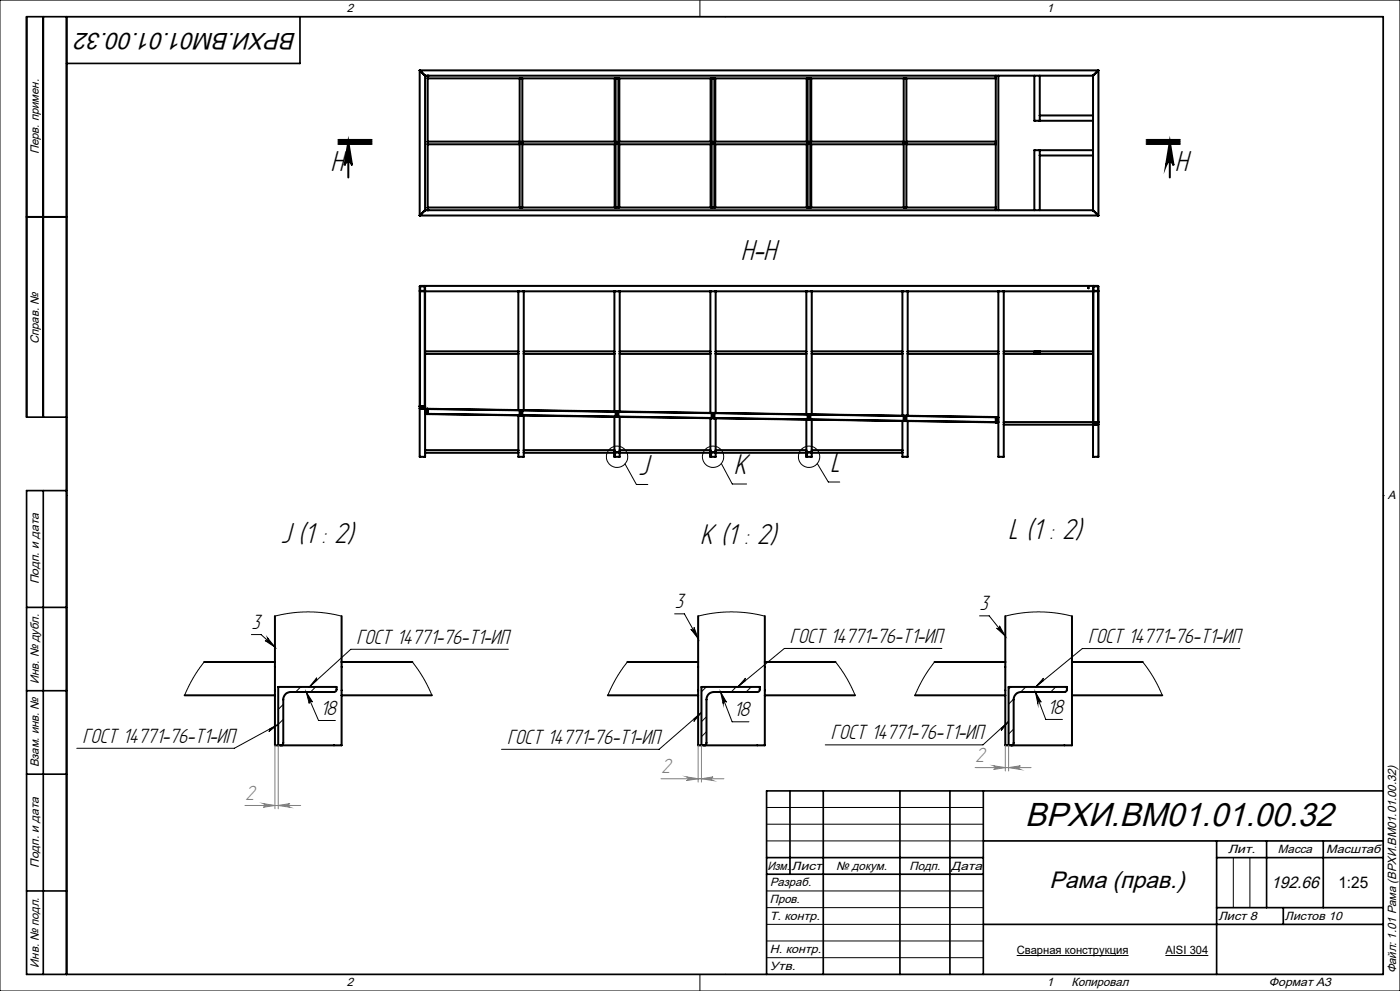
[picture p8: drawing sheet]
<svg xmlns="http://www.w3.org/2000/svg" width="420mm" height="297mm" viewBox="0 0 420 297" stroke-linecap="round" stroke-linejoin="round" font-family="sans-serif">
<g fill="none" stroke="#000" stroke-width=".6">
<path d="M125.9 21.1l.2 .2M125.9 21.1v43.5M125.9 21.1h203.6M126.1 21.3l1.3 1.2M127.4 22.5l.1 .2M127.5 22.7v40.3M127.5 22.7h200.4M128.3 22.7v.8M128.3 22.7h.1M128.3 23.5v18.9M128.3 23.5h27.6M155.9 23.5v18.9"/>
<path d="M155.9 23.5h.8M156.7 23.5h28.8M156.7 23.5v38.7M184.4 23.5v18.9M184.7 23.5v18.9M185.5 23.5v38.7M185.5 23.5h28M185.8 23.5v18.9M213.2 23.5v18.9M213.5 23.5h.8M213.5 23.5v18.9M214.3 23.5v38.7"/>
<path d="M214.3 23.5h28M214.6 23.5v18.9M242 23.5v18.9M242.3 23.5v18.9M242.3 23.5h.8M243.1 23.5v38.7M243.1 23.5h28M243.4 23.5v18.9M271.1 23.5h.8M271.1 23.5v18.9M271.9 23.5h26.8M271.9 23.5v38.7"/>
<path d="M298.7 22.7v.8M298.7 23.5v18.9M299.5 22.7v40.3M310.3 22.7v13.5h1.6M311.9 34.6v1.6M311.9 36.2h16M311.9 22.7v11.9M311.9 34.6h16M327.9 22.7v40.3M328.1 22.5l-.2 .2M329.4 21.3l-1.3 1.2M329.5 21.1l-.1 .2"/>
<path d="M329.5 21.1v43.5M101.5 43.1h10zM101.5 42.5h10M101.5 41.9h10M104.5 42.6v10.6M128.3 42.4v.8M128.3 42.4h27.6M128.3 43.2v19M128.3 43.2h27.6M155.9 43.2v19M155.9 42.4v.8M156.7 42.5l28-.1v.8h-28"/>
<path d="M184.4 43.2v19M184.7 43.2v19M185.5 43.2h28M185.8 43.2v19M213.2 43.2v19M213.5 42.4l-28 .1M213.5 42.4v.8M213.5 43.2v19M214.3 43.2h28M214.6 43.2v19M242 43.2v19M242.3 43.2v19"/>
<path d="M242.3 42.4l-28 .1M242.3 42.4v.8M243.1 43.2h28M243.4 43.2v19M271.1 42.4l-28 .1M271.1 42.4v.8M271.1 43.2v19M271.9 43.2h26.8M298.7 42.4l-26.8 .1M298.7 42.4v.8M298.7 43.2v19M311.9 45h-1.6v18"/>
<path d="M311.9 45v1.6M311.9 46.6v16.4M311.9 45h16M311.9 46.6h16M344 42.5h10M344 41.9h10M344 43.1h10M350.9 42.6v10.6M8 65h12M125.9 64.6h203.6M126.1 64.4l-.2 .2M127.5 63l-1.4 1.4"/>
<path d="M127.5 63h200.4M128.3 62.2v.8M128.3 63h.1M128.3 62.2h27.6M155.9 62.2h.8M156.7 62.2h28.8M185.5 62.2h28M213.5 62.2h.8M214.3 62.2h28M242.3 62.2h.8M243.1 62.2h28M271.1 62.2h.8"/>
<path d="M271.9 62.2h26.8M298.7 62.2v.8M327.9 63l.2 .2M328.1 63.2l1.3 1.2M329.4 64.4l.1 .2M126 87.3l-.1 34.5M126 85.8h1.4v1.4h-1.4zM126.1 87.3l-.2-.2 .1-1.4h203.4l.1 1.4-.1 .2M127.4 85.7l.1 .1v1.3l-.1 .2M127.4 87.3h.1M127.4 87.3v34.4M127.5 87.3v47.6"/>
<path d="M155.5 87.3h-29.6v49.6h1.6v-1.2M155.5 87.3h1.6M155.5 87.3v18M157.1 87.3h27.2M157.1 87.3v18M184.3 87.3h1.6M184.3 87.3v18M185.9 87.3h27.2M185.9 87.3v18M213.1 87.3h1.6M213.1 87.3v18M214.7 87.3h27.2"/>
<path d="M214.7 87.3v18M241.9 87.3h1.6M241.9 87.3v18M243.5 87.3h27.2M243.5 87.3v18M270.7 87.3h1.6M270.7 87.3v18M272.3 87.3h27.2M272.3 87.3v18M299.5 87.3h1.6M299.5 87.3v18M301.1 87.3h28.4v49.6h-1.6v-9.6"/>
<path d="M301.1 87.3v18M327.9 87.3v39.3M328 85.8h1.4v1.4h-1.4zM328.1 85.7l-.2 .1v1.3l.2 .2-.1 39.2M329.4 87.3h.1M329.4 87.3v39.2M127.5 106.1h28M127.5 105.3h28M155.5 105.3v.8M155.5 106.1v16.8M157.1 105.3v.8M157.1 106.1v16.8"/>
<path d="M157.1 106.1h27.2M157.1 105.3h27.2M184.3 105.3v.8M184.3 106.1v17.2M185.9 105.3v.8M185.9 106.1v17.2M185.9 106.1h27.2M185.9 105.3h27.2M213.1 105.3v.8M213.1 106.1v17.7M214.7 105.3v.8M214.7 106.1v17.7"/>
<path d="M214.7 106.1h27.2M214.7 105.3h27.2M241.9 105.3v.8M241.9 106.1v18.1M243.5 105.3v.8M243.5 106.1v18.1M243.5 106.1h27.2M243.5 105.3h27.2M270.7 105.3v.8M270.7 106.1v18.5M272.3 105.3v.8M272.3 106.1v18.5"/>
<path d="M272.3 106.1h27.2M272.3 105.3h27.2M299.5 106.1v30.8h1.6v-9.6M299.5 105.3v.8M301.1 105.3v.8M301.1 106.1v20.4M301.1 106.1h26.8M301.1 105.3h26.8M310.4 106h.1M310.4 105.4h.1M310.4 105.4v.6M310.4 105.3v.8"/>
<path d="M310.4 105.4h1.4v.6h-1.4M311.8 105.3l.1 .1M311.9 106l-.1 .1M311.9 106v.1M311.9 105.3v.1M311.9 105.4v.6M125.9 122.4h1.6M125.9 121.7h1.6M127.4 121.7l.1 .1M127.4 121.8h-1.4v.6h1.4M127.4 122.4h.1M127.4 121.7h.1"/>
<path d="M127.4 121.8h.1M127.4 121.8v.6M127.5 122.6h.8M127.5 124l28.4 .4M127.5 134.9v.8M127.5 135.7h28M127.5 134.9h28M127.6 122.6h.6v1.4h-.6zM128.3 122.5v1.6l27.6 .4M128.3 122.5l27.6 .4M128.3 122.6l27.6 .4M155.5 135.7v1.2h1.6v-1.2"/>
<path d="M155.5 134.9v.8M155.5 124.5v10.4M155.9 124.4l.1 .1M155.9 124.4h.1M155.9 124.4v.1M155.9 124.5h.1M155.9 123h.1M155.9 122.9v.1M155.9 122.9h.8M155.9 123v1.4M156 123h.6v1.4h-.6zM156 124.5h.6"/>
<path d="M156 122.9l-.1 .1M156.6 124.5h.1M156.6 122.9l28.1 .5M156.7 124.4l-.1 .1M156.7 122.9v1.6M156.7 124.4l28 .4M156.7 124.5l28 .4M156.7 122.9l28 .4M157.1 134.9v.8M157.1 124.5v10.4M157.1 135.7h27.2M157.1 134.9h27.2"/>
<path d="M184.3 135.7l.1 1.2M184.3 134.9v.8M184.3 124.9v10M184.5 136.9h.1M184.7 124.8h.1M184.7 124.8l.1 .1M184.7 124.8v.1M184.7 124.9h.1M184.7 123.4h.1M184.7 123.3v.1M184.7 123.3h.8M184.7 123.4v1.4"/>
<path d="M184.8 123.3l-.1 .1M184.8 123.4h.6v1.4h-.6zM184.8 124.9l.6 .1M185.4 123.3l.1 .2M185.4 123.4v.1M185.4 125h.1M185.5 124.8h.1M185.5 124.8l-.1 .2M185.5 124.8l28 .5M185.5 125l28 .3M185.5 124.8v.2M185.5 123.4v.1"/>
<path d="M185.5 123.3v.1M185.5 123.3l28 .5M185.5 123.4l28 .4M185.5 123.5v1.3M185.7 135.6l-1.2 .1v1.1M185.7 135.6h.1M185.8 135.6l-1.4-.1v1.4M185.9 135.7v1.2h-1.5M185.9 134.9v.8M185.9 125v9.9M185.9 134.9h27.2M213.1 136.9h.1"/>
<path d="M213.1 135.6l-27.2 .1M213.1 134.9l.1 2M213.1 125.3v9.6M213.2 135.5h1.4l-1.3 .2v1.1M213.3 136.9h.1M213.5 125.2v.1M213.5 123.8v.1M213.5 125.2l.1 .1M213.5 123.8v1.5M213.5 123.8h.8M213.5 125.3h.1M213.6 125.2v-1.4l.6 .1v1.3"/>
<path d="M213.6 125.2h.1M213.6 125.3l.6 .1M213.6 125.3h.6M213.6 123.8l-.1 .1M214.2 125.3h.1M214.2 125.4h.1M214.2 123.8l28.1 .4M214.3 125.3l28 .4M214.3 125.4l28 .4M214.3 125.3v.1M214.3 125.2l-.1 .2M214.3 125.2v.1"/>
<path d="M214.3 123.8v1.4M214.3 123.8l28 .4M214.7 135.7v1.2h-1.5M214.7 134.9v.8M214.7 125.4v9.5M214.7 135.7h27.2M214.7 134.9h27.2M241.9 135.7l.1 1.2M241.9 134.9v.8M241.9 125.8v9.1M242 136.9h.1M242.1 136.8l-.1 .1"/>
<path d="M242.3 125.7l.1 .1M242.3 125.7h.1M242.3 125.7v.1M242.3 125.8h.8M242.3 124.2v.1M242.3 124.2h.1M242.3 124.2h.8M242.3 124.3v1.4M242.4 124.2h.1M242.4 124.3v1.4M242.4 124.2l-.1 .1M242.4 124.2h.6"/>
<path d="M243 125.8l28.1 .3M243 124.2l28.3 .4M243 124.2v.1M243 124.3v1.4h-.6M243.1 124.2v1.6M243.1 124.2l28 .4M243.1 125.8l28 .4M243.3 135.6h.1M243.3 135.6h-1.1l-.1 1.2M243.4 135.6l-1.4-.1v1.4M243.5 135.7v1.2h-1.5M243.5 134.9v.8"/>
<path d="M243.5 125.8v9.1M243.5 135.7h27.2M243.5 134.9h27.2M270.7 134.9v.8M270.7 126.2v8.7M271.1 124.6v1.6M271.1 124.6h.8M271.1 126.2h.8M271.8 124.6l.1 .1M271.9 126.1h.1M271.9 126.1v-1.4h-.7l-.1 1.4M271.9 126.1v.1"/>
<path d="M271.9 126.1l26.8 .4M271.9 124.7l27.5 .3 .1 .1h-.7v1.4h.7h-.8M271.9 124.7h.1M271.9 124.6v.1M271.9 124.6l26.8 .4v1.6l-26.8-.4M271.9 124.7v1.4M272.3 126.2v10.7h-1.6v-1.2M301.1 126.5v.8M301.1 126.5h28.4M301.1 127.3h26.8M327.9 127.2h1.6M327.9 127.2v.1"/>
<path d="M327.9 126.6v.6M328 127.2h.1M328 126.5h.1M328 126.6v.6M328 126.5l-.1 .1M328 126.6h.1M328 126.6h1.4M328 127.2h1.4M329.4 126.5l.1 .1M329.4 127.2h.1M329.4 126.5h.1M329.4 126.6h.1"/>
<path d="M329.4 126.6v.6M61.2 198.4h21.3M82.5 198.4v10M82.5 184.6v13.8M102.5 198.4v10M102.5 184.6v13.8M102.5 198.4h21.2M188.2 198.4h21.2M209.4 198.4v10M209.4 184.6v13.8M229.4 198.4v10M229.4 198.4h21.2"/>
<path d="M229.4 184.6v13.8M280.4 198.4h21.2M301.6 198.4v10M301.6 184.6v13.8M321.6 198.4v10M321.6 198.4h21.2M321.6 184.6v13.8M55.4 208.4h27.1M82.5 208.4v15h1M102.5 208.4v15h-18.3M102.5 208.4h27.1M182.4 208.4h27"/>
<path d="M209.4 208.4v15h1M229.4 208.4v15h-18.2M229.4 208.4h27.1M274.5 208.4h27.1M301.6 208.4v15h1M321.6 208.4v15h-18.2M321.6 208.4h27.1M83.5 223.4v-17.5h17.5v.7a.73 .73 0 0 1-.8 .8h-13a2.23 2.23 0 0 0-2.2 2.3v12.9l-.2 .6-.6 .2M83.5 223.4h.7M210.4 223.4v-17.5h17.5v.7a.73 .73 0 0 1-.7 .8h-13a2.17 2.17 0 0 0-2.3 2.3v12.9l-.3 .7-.4 .1M210.4 223.4h.8M302.6 223.4v-17.5h17.5v.7a.73 .73 0 0 1-.8 .8h-12.9a2.23 2.23 0 0 0-2.3 2.3v13.1l-.3 .5-.4 .1"/>
<path d="M302.6 223.4h.8"/>
<circle cx="326.6" cy="86.3" r=".13"/>
</g>
<g fill="none" stroke="#000" stroke-width=".3">
<path d="M0 0h420v297h-420zM20 5h395v287h-395zM210 0v5M217.5 5h.1M126 90.4l-.1 .1M126 94.9l-.1 .1M127.5 88.9l-.1 .1M127.5 93.4l-.1 .1M328 90.5l-.1 .1M328 95l-.1 .1M329.5 89h-.1M329.5 93.4l-.1 .2"/>
<path d="M126 117.4l-.1 .1M126 103.9l-.1 .1M126 108.4l-.1 .1M127.5 102.4l-.1 .1M127.5 115.8l-.1 .2M127.5 106.9l-.1 .1M328 108.4l-.1 .1M328 104h-.1M328 117.4l-.1 .1M329.5 102.4l-.1 .1M329.5 115.9l-.1 .1M329.5 106.9l-.1 .1"/>
<path d="M126 121.9l-.1 .1M126.2 121.7l-.1 .1M127.5 120.4h-.1M132.8 124.1l-.1 .1M134.3 122.6l-.1 .1M137.2 124.1l-.1 .1M138.7 122.7h-.1M146.1 124.3l-.2 .1M147.5 122.8v.1M150.5 124.4h-.1M151.9 122.8v.1M159.3 124.5l-.1 .1"/>
<path d="M160.8 123h-.1M163.7 124.5v.1M165.2 123v.1M172.6 124.7h-.1M174.1 123.2l-.1 .1M177 124.7l-.1 .1M178.5 123.2l-.1 .1M185.9 124.9l-.1 .1M187.4 123.4h-.1M187.5 139l3.4 6.2h3.4M190.3 124.9l-.1 .1M191.8 123.4l-.1 .1"/>
<path d="M199.1 125.1h.1M200.6 123.6h.1M203.6 125.1l-.1 .1M205.1 123.6l-.1 .1M212.4 125.3h-.1M213.6 124.1l-.1 .1M213.9 123.8h.1M216.4 138.9l3.3 6.2h4.3M216.9 125.3l-.2 .1M218.3 123.8v.1M225.7 125.4l-.1 .1M227.2 124h-.1"/>
<path d="M230.1 125.5l-.1 .1M231.6 124l-.1 .1M239 125.7h-.1M240.5 124.1l-.1 .1M242.1 136l-.1 .1M242.6 135.5l-.1 .1M243.4 125.7l-.1 .1M244.9 124.2l-.1 .1M245.2 138.9l3.3 5.6h3.4M252.2 125.8v.1M253.8 124.4h-.1M256.7 125.9l-.1 .1"/>
<path d="M258.2 124.4l-.1 .1M265.5 126l-.1 .1M267 124.5l-.1 .1M269.9 126.1v.1M271.2 124.8l-.1 .1M271.5 124.6l-.1 .1M278.8 126.2l-.1 .1M280.3 124.7l-.1 .1M283.2 126.3l-.1 .1M284.7 124.8v.1M292.1 126.4l-.1 .1M293.6 124.9l-.1 .1"/>
<path d="M296.5 126.5l-.1 .1M298 125l-.1 .1M328 121.9l-.1 .1M329.5 120.4l-.1 .1M20 148.5h.1M415 148.5h.1M61.2 198.4l-3.2 4.6-2.6 5.4M75.4 190.2h2.9l4.2 3.7M80.3 191.2l2.2 2.7-3-1.9a.55 .55 0 0 0 .8-.1 .55 .55 0 0 0 0-.7zM82.5 184.6l5.5-1 4-.2 5.2 .3 5.3 .9M123.7 198.4l3.2 4.5 2.7 5.5M152.5 194.6h-47.3l-12.4 11.3"/>
<path d="M188.2 198.4l-3.5 5.1-2.3 4.9M202.4 184h2.9l4.1 7.4M207.3 188.6a.54 .54 0 0 0 .7 .2 .54 .54 0 0 0 .2-.8l1.2 3.4zM209.4 184.6l5.6-1 4-.2 5.2 .3 5.2 .9M250.6 198.4l3.2 4.5 2.7 5.5M280.4 198.4l-3.3 4.7-2.6 5.3M282.6 194.3h-47.3l-14 11.6M293.9 184.6h2.9l4.8 6M299 188.2a.54 .54 0 0 0 .7 .1 .54 .54 0 0 0 .1-.7l1.8 3zM301.6 184.6l5-.9 4.6-.3 5.1 .3 5.3 .9M342.8 198.4l3.5 5 2.4 5M372 194.4h-47.3l-14 11.5"/>
<path d="M80.9 218.5l2.6-1.4-2.9 2.1 .3-.4zM85 211.1l-1.5 1.5M85 215.6l-1.5 1.5-13.2 7.2h-47.3M90.2 205.9l-1.5 1.5M91.9 207.4l1.9 3a.54 .54 0 0 0-.7-.3 .54 .54 0 0 0-.3 .7zM91.9 207.4l3.7 8.5h5M94.7 205.9l-1.5 1.5M95 203.1v.8l-2.2 2zM208.2 215.5l2.2-2-2.3 2.7 .2-.4zM210.4 213.5l-12.7 11.1h-47.2M211.9 205.9l-1.5 1.4M211.9 214.8l-1.5 1.5"/>
<path d="M211.9 219.3l-1.5 1.5M216.2 207.4l1.7 3.1a.53 .53 0 0 0-.6-.3 .53 .53 0 0 0-.3 .7zM216.2 207.4l3.4 8.9h5.1M220.8 205.9l-1.4 1.5M223.7 203.2l-.1 .8-2.3 1.9zM225.4 205.9l-1.6 1.5M300.4 218.2l2.2-2-2.2 2.8zM302.6 216.2l-7.7 7h-47.3M303.2 205.9l-.6 .6M304.1 218.5l-1.5 1.5M304.1 209.5l-1.5 1.5M307.7 205.9l-1.5 1.5"/>
<path d="M310.6 207.4l1.7 3.1a.53 .53 0 0 0-.6-.3 .53 .53 0 0 0-.3 .7zM310.6 207.4l3.1 8.2h5M313.1 203.2l-.1 .8-2.3 1.9zM316.7 205.9l-1.5 1.5M230 242h65M230 247h65M230 252h65M370 257v15M375 257v15M230 267h65M230 272h65M230 277h65"/>
<path d="M210 292v5M217.5 292h.1M230 282h65M230 287h65M305 286.4h33.6M349.6 286.4h12.9"/>
<circle cx="185.1" cy="136.9" r="3.2"/>
<circle cx="213.9" cy="136.9" r="3.2"/>
<circle cx="242.7" cy="136.9" r="3.2"/>
</g>
<path d="M104.5 42.6l1.1 7a1.13 1.13 0 0 0-1.1-1.1 1.13 1.13 0 0 0-1.1 1.1zM350.9 42.6l1.2 7a1.13 1.13 0 0 0-1.2-1.1 1.13 1.13 0 0 0-1.1 1.1z" fill="none" stroke="#000" stroke-width=".6" stroke-linecap="butt"/>
<g fill="none" stroke="#808080" stroke-width=".3">
<path d="M82.5 223.4v19M83.5 223.4v19M198.3 233.4h18.9M206 232.8l3.4 .6-3.4 .5a.55 .55 0 0 0 .5-.5 .55 .55 0 0 0-.5-.6zM209.4 223.4v11M210.4 223.4v11M210.4 233.4l3.5-.6a.55 .55 0 0 0-.5 .6 .55 .55 0 0 0 .5 .5zM292.5 230h16.8M298.1 229.5l3.5 .5-3.5 .6a.55 .55 0 0 0 .5-.5 .55 .55 0 0 0-.5-.6zM301.6 223.4v7.7M302.6 230l3.5-.5a.55 .55 0 0 0-.5 .6 .55 .55 0 0 0 .5 .5zM302.6 223.4v7.7"/>
<path d="M73.5 241.4h16.7M79 240.8l3.5 .6-3.5 .5a.55 .55 0 0 0 .5-.5 .55 .55 0 0 0-.5-.6zM83.5 241.4l3.5-.6a.55 .55 0 0 0-.5 .6 .55 .55 0 0 0 .5 .5z"/>
</g>
<g fill="none" stroke="#000" stroke-width=".5">
<path d="M13 5v120M20 5v287M90 5v14h-70M8 65h12M20 125h-12v-120h407v287h-407v-145h12M13 147v145M8 182h12M8 207h12M8 232h12M237 237v25M247 237v55M270 237v55"/>
<path d="M285 237v55M295 237v55M415 237h-185v55M230 257h65M295 252h120M365 252v40M365 257h50M380 252v20M397 252v20M8 267h12M230 262h65M295 277h120"/>
<path d="M365 272h50M385 272v5"/>
</g>
<g fill="#000">
<path d="M350.9 42.6l1.2 7a1.13 1.13 0 0 0-1.2-1.1 1.13 1.13 0 0 0-1.1 1.1zM104.5 42.6l1.1 7a1.13 1.13 0 0 0-1.1-1.1 1.13 1.13 0 0 0-1.1 1.1z"/>
<path d="M80.3 191.2l2.2 2.7-3-1.9a.55 .55 0 0 0 .8-.1 .55 .55 0 0 0 0-.7zM91.9 207.4l1.9 3a.54 .54 0 0 0-.7-.3 .54 .54 0 0 0-.3 .7zM80.9 218.5l2.6-1.4-2.9 2.1 .3-.4zM95 203.1v.8l-2.2 2zM207.3 188.6a.54 .54 0 0 0 .7 .2 .54 .54 0 0 0 .2-.8l1.2 3.4zM216.2 207.4l1.7 3.1a.53 .53 0 0 0-.6-.3 .53 .53 0 0 0-.3 .7zM208.2 215.5l2.2-2-2.3 2.7 .2-.4zM223.7 203.2l-.1 .8-2.3 1.9zM299 188.2a.54 .54 0 0 0 .7 .1 .54 .54 0 0 0 .1-.7l1.8 3zM310.6 207.4l1.7 3.1a.53 .53 0 0 0-.6-.3 .53 .53 0 0 0-.3 .7zM300.4 218.2l2.2-2-2.2 2.8zM313.1 203.2l-.1 .8-2.3 1.9z"/>
</g>
<g fill="#808080">
<path d="M298.1 229.5l3.5 .5-3.5 .6a.55 .55 0 0 0 .5-.5 .55 .55 0 0 0-.5-.6zM302.6 230l3.5-.5a.55 .55 0 0 0-.5 .6 .55 .55 0 0 0 .5 .5z"/>
<path d="M79 240.8l3.5 .6-3.5 .5a.55 .55 0 0 0 .5-.5 .55 .55 0 0 0-.5-.6zM83.5 241.4l3.5-.6a.55 .55 0 0 0-.5 .6 .55 .55 0 0 0 .5 .5z"/>
<path d="M210.4 233.4l3.5-.6a.55 .55 0 0 0-.5 .6 .55 .55 0 0 0 .5 .5zM206 232.8l3.4 .6-3.4 .5a.55 .55 0 0 0 .5-.5 .55 .55 0 0 0-.5-.6z"/>
</g>
<text font-size="10" x="307.5" y="247.6">ВРХИ.ВМ01.01.00.32</text>
<g font-size="9.7">
<text x="99.2" y="51.1">H</text>
<text x="352.5" y="51.1">H</text>
<text x="222.2" y="77.9">H-H</text>
<text x="191.4" y="142.3">J</text>
<text x="220.2" y="142.2">K</text>
<text x="249" y="141.6">L</text>
<text x="302.5" y="161.6">L (1 : 2)</text>
<text x="84.1" y="162.6">J (1 : 2)</text>
<text x="210.1" y="163.1">K (1 : 2)</text>
</g>
<g font-size="7.1">
<text x="88.9" y="9.8" transform="rotate(-180 88.9 9.8)">ВРХИ.ВМ01.01.00.32</text>
<text x="314.9" y="266.1">Рама (прав.)</text>
</g>
<g font-size="6.9">
<text x="202.4" y="182.3">3</text>
<text x="293.9" y="182.9">3</text>
<text x="75.5" y="188.5">3</text>
<text x="106.9" y="192.9">ГОСТ 14771-76-Т1-ИП</text>
<text x="237" y="192.6">ГОСТ 14771-76-Т1-ИП</text>
<text x="326.4" y="192.7">ГОСТ 14771-76-Т1-ИП</text>
<text x="96.1" y="214.2">18</text>
<text x="220.2" y="214.6">18</text>
<text x="314.3" y="213.9">18</text>
<text x="249.3" y="221.5">ГОСТ 14771-76-Т1-ИП</text>
<text x="24.7" y="222.6">ГОСТ 14771-76-Т1-ИП</text>
<text x="152.2" y="222.9">ГОСТ 14771-76-Т1-ИП</text>
</g>
<g font-size="6.9" fill="#808080">
<text x="198.3" y="231.7">2</text>
<text x="292.5" y="228.4">2</text>
<text x="73.5" y="239.7">2</text>
</g>
<text font-size="5" x="381.3" y="266">192.66</text>
<text font-size="4.8" x="401.5" y="266">1:25</text>
<g font-size="3.6">
<text x="104" y="3.6">2</text>
<text x="314" y="3.6">1</text>
<text x="11.6" y="46.3" transform="rotate(-90 11.6 46.3)">Перв. примен.</text>
<text x="11.6" y="103.2" transform="rotate(-90 11.6 103.2)">Справ. №</text>
<text x="416.4" y="149.6">A</text>
<text x="11.6" y="175.1" transform="rotate(-90 11.6 175.1)">Подп. и дата</text>
<text x="11.6" y="205" transform="rotate(-90 11.6 205)">Инв. № дубл.</text>
<text x="11.6" y="230" transform="rotate(-90 11.6 230)">Взам. инв. №</text>
<text x="368.4" y="255.6">Лит.</text>
<text x="383.4" y="255.6">Масса</text>
<text x="397.8" y="255.6">Масштаб</text>
<text x="11.6" y="260.1" transform="rotate(-90 11.6 260.1)">Подп. и дата</text>
<text x="230.2" y="260.6">Изм.</text>
<text x="237.5" y="260.6">Лист</text>
<text x="250.9" y="260.6">№ докум.</text>
<text x="272.9" y="260.6">Подп.</text>
<text x="285.4" y="260.6">Дата</text>
<text x="231" y="265.6">Разраб.</text>
<text x="231" y="275.6">Т. контр.</text>
<text x="231" y="270.6">Пров.</text>
<text x="365.5" y="275.6">Лист 8</text>
<text x="385.5" y="275.6">Листов 10</text>
<text x="231" y="285.6">Н. контр.</text>
<text x="11.6" y="290" transform="rotate(-90 11.6 290)">Инв. № подл.</text>
<text x="231" y="290.6">Утв.</text>
<text x="418.9" y="291.8" transform="rotate(-90 418.9 291.8)">Файл: 1.01 Рама (ВРХИ.ВМ01.01.00.32)</text>
<text x="104" y="295.6">2</text>
<text x="314" y="295.6">1</text>
<text x="321.5" y="295.6">Копировал</text>
<text x="380.7" y="295.6">Формат А3</text>
</g>
<g font-size="3.4">
<text x="305" y="286">Сварная конструкция</text>
<text x="349.6" y="286">AISI 304</text>
</g>
</svg>
